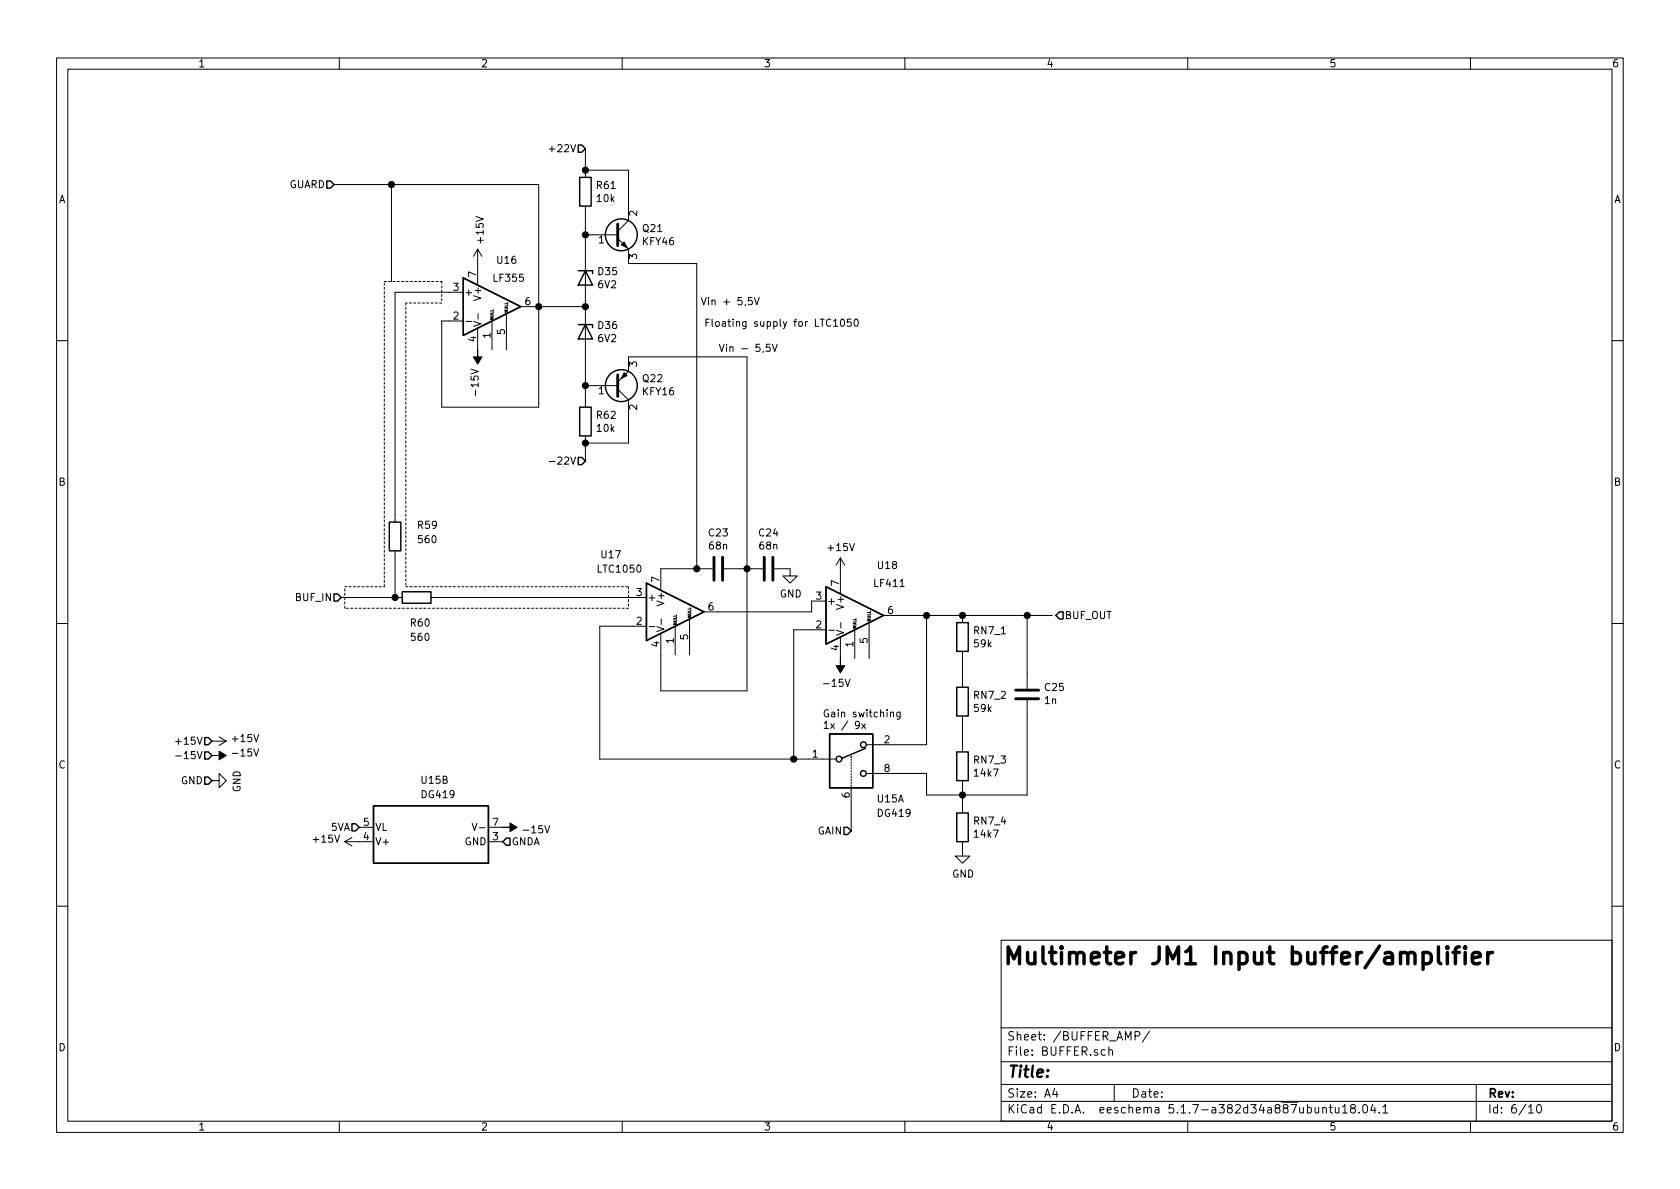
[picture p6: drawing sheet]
<svg xmlns="http://www.w3.org/2000/svg" width="297mm" height="210mm" viewBox="0 0 297 210" stroke-linecap="round" stroke-linejoin="round" font-family="sans-serif">
<g fill="none" stroke="#000" stroke-width=".18">
<path d="M10 10.3h277v189.9h-277zM12 12.2h273v186.1h-273zM60 10.3v1.9M110 10.3v1.9M160 10.3v1.9M210 10.3v1.9M260 10.3v1.9M59.1 32.6h36.1v39.4h-17.1v-15.2h3.8M69.2 32.6v17.2M97.1 26.4h1M103.5 26.3v5.1M103.5 36.4v35.6"/>
<path d="M103.5 30.1h7.6v8.9l-1.9 1.9M81.9 51.7h-12.1v40.6M82.4 56.8h1M83.7 56.8l1.3 .5-1.3 .4M84.5 44.1l-.8 1.2M84.5 44.1v6.3M84.5 58v3.8M84.5 44.1l.7 1.2M84.5 55.5v.9M87 56.8v5M89.5 55.5v6.3M92.1 54.2h11.4"/>
<path d="M103.5 41.5h5.7M109.2 42.2l1.9 1.9v2.5h12.1v54M133 52.6h-.6l-.1 .6 .2-.1 .5 .1v.6l-.2 .1-.5-.1M133.4 52.6l.4 1.3 .4-1.3M147.4 56.8l.4-.4v1.3M147.4 57.7h.7M148.8 56.5l.1-.1a.67 .67 0 0 1 .4 .7 .67 .67 0 0 1-.4 .6 .83 .83 0 0 1-.1-1.2zM150.5 56.4h-.6l-.1 .6 .2-.1 .4 .1 .1 .6-.2 .1-.5-.1M151.1 56.6l.2-.2a.67 .67 0 0 1 .5 .7 .67 .67 0 0 1-.5 .6l-.3-.5zM10 60.2h2M103.5 77.1v4.4M103.5 68.2h5.7"/>
<path d="M109.2 67.6l1.9-1.9v-2.6h21v59.1h-15.3v-10.2M109.2 68.8l1.9 1.9v7.7h-7.6M136.1 60.9h-.6v.6l.2-.1 .4 .1v.5l-.1 .1-.5-.1M136.6 60.9l.4 1.2 .4-1.2M285 60.2h2M69.8 97.4v8.3M97.1 81.6h1M148.6 98.7l-.8 1.2M148.6 98.7v6.3M148.6 98.7l.8 1.2M10 110.3h2M60.3 105.7h10.8"/>
<path d="M76.2 105.7h38.1M114.3 110.7h-8.3v23.5h41.7M114.8 110.8h1M116.1 110.8l1.3 .4-1.3 .5M116.9 109.4v1M119.4 110.7v5.1M121.9 109.5v6.3M126 100.6h-9.2v3.8M128 100.6h6.9M136.9 100.6h2.8v1.2h1.3l-1.3 1.3-1.3-1.3h1.3M146 111.4h-5.7v22.8M146 106.3h-2.5v1.9h-19"/>
<path d="M146.5 111.4h1M147.9 111.4l1.2 .5-1.2 .4M148.6 112.6v3.9M148.7 110.1v.9M151.1 111.4v5.1M153.7 110.1v6.4M156.2 108.8h29.9M163.8 108.8v22.9h-10.5M170.2 108.8v1.3M170.2 115.2v6.3M181.6 108.8v13M285 110.3h2"/>
<path d="M31.1 131.1h1M31.1 133.7h1M37.5 138h1.2v1.3l1.3-1.3-1.3-1.2v1.2M37.5 131.1h2.5M38.7 130.3l1.3 .8M40 131.1l-1.3 .7M150.5 133.7v.3M150.5 134.2v.3M150.5 134.7v.3M150.5 135.2v.3M150.5 135.8v.2M150.5 136.3v.2"/>
<path d="M150.5 136.8v.2M150.5 137.3v.2M150.5 137.8v.2M150.5 138.3v.3M150.5 138.8v8.1M151.9 128.1l-.2 .2h-.4l-.1-.2 .1-.4 .2-.1h.2l.2 .2a.97 .97 0 0 1-.2 1h-.4M152.4 128l.6 .8M153 128l-.6 .8M157.5 126.1l.1-.2 .3 .1 .1 .8M157.5 125.9v.9M159.2 125.9v1l-.3 .3-.3-.1M159.2 126l-.4-.1-.3 .3 .2 .5h.5"/>
<path d="M170.2 126.6v6.4M170.2 138v5.8M181.6 123.8v16.8h-17.8v-3.8h-10.5M61 148.8h5M61 148.8l1.2 .8M62.2 148.1l-1.2 .7M63.5 146.3h2.5M83.5 145.6l.4 1.3 .4-1.3M84.8 146.4h.9M86.4 148.8h2.5M86.4 146.3h2.5M170.2 148.8v2.6h1.2l-1.2 1.2-1.3-1.2h1.3"/>
<path d="M10 160.2h2M177 166.3h108v32h-108zM285 160.2h2M60 198.3v1.9M110 198.3v1.9M160 198.3v1.9M177 194.8h108M177 191.8h108M177 187.8h108M177 181.8h108M186.5 192.5l-.4 1h1M186.8 193v1"/>
<path d="M195.4 185.7l-.4-.1-.3 .3 .1 .6 .2 .1 .4-.1M196.1 185.7a.37 .37 0 0 1 .6 .1v.8M196.1 185.1v1.5M197 191.8v3M200.7 183.2l.7-.1 .1-.2v-.3l-.2-.2h-.6v1.5M203.3 182.3l-1.3 2M210 198.3v1.9M233.9 196v-.1a.37 .37 0 0 1 .6 .1v.8M233.9 195.8v1M235 195.8h.6M235.2 195.3v1.3l.4 .2M236.1 195.8v.9l.4 .1 .2-.1"/>
<path d="M236.7 195.8v1M237.4 195.8l.4-.5v1.5M237.4 196.8h.8M239.1 196l-.2-.2-.1-.2 .3-.3h.3l.2 .3v.2l-.7 .2a.48 .48 0 0 0 0 .7l.2 .1 .5-.1a.48 .48 0 0 0-.2-.7M240.3 196.7v.1M241.1 195.5l.3-.2a.94 .94 0 0 1 0 1.5l-.4-.3-.1-.6zM242.7 195.2l-.3 1.1h.9M243.1 195.8v1M243.9 196.7v.1M244.5 195.8l.4-.5v1.5M244.5 196.8h.9M260 198.3v1.9"/>
<path d="M261 191.8v6.5M270.3 195.8l.4-.5v1.5M270.3 196.8h.8M271.8 195.5l.4-.2a.94 .94 0 0 1 0 1.5 .79 .79 0 0 1-.4-1.3z"/>
</g>
<g fill="none" stroke="#000" stroke-width=".25">
<path d="M57.8 32h.6l.7 .6-.7 .7h-.6zM102.2 25.6h.7l.6 .7-.6 .6h-.7zM102.5 31.4h2v5h-2zM81.9 49.1l10.2 5.1-10.2 5.1zM102.2 57.4h2.6v.5M102.2 47.9h2.6v.5M103.5 57.4l1.3 2.5h-2.6zM103.5 47.9l1.3 2.5h-2.6zM102.5 72h2v5.1h-2zM68.8 92.3h2.1v5.1h-2.1zM102.2 80.9h.7l.6 .6-.6 .7h-.7zM59.1 105h.6l.6 .7-.6 .6h-.6z"/>
<path d="M71.1 104.6h5.1v2.1h-5.1zM114.3 103.1l10.2 5.1-10.2 5.1zM146 103.8l10.2 5-10.2 5.1zM169.2 110.1h2v5.1h-2zM186.7 108.8l.6-.6h.7v1.3h-.7zM36.2 137.4h.6l.7 .6-.7 .7h-.6zM36.2 130.4h.6l.7 .7-.7 .6h-.6zM36.2 133h.6l.7 .6-.7 .6h-.6zM146.7 129.8h7.6v9.5h-7.6zM153 132.3l-4.2 1.8M169.2 133h2v5h-2zM169.2 121.5h2v5.1h-2z"/>
<path d="M62.2 145.7h.7l.6 .6-.6 .6h-.7zM66 142.5h20.4v10.1h-20.4zM89.5 148.2h.7v1.3h-.7l-.6-.7zM149.2 146.3h.7l.6 .6-.6 .7h-.7zM169.2 143.8h2v5h-2z"/>
<circle cx="109.9" cy="41.5" r="2.82"/>
<circle cx="109.9" cy="68.2" r="2.82"/>
<circle cx="148.3" cy="134.2" r=".51"/>
<circle cx="152.7" cy="136.8" r=".51"/>
<circle cx="152.7" cy="131.7" r=".51"/>
</g>
<path d="M109.2 39.6v3.8M109.2 66.3v3.8M126.2 98.5v4.1M127.8 98.5v4.1M135.1 98.5v4.1M136.7 98.5v4.1M179.6 122h4M179.6 123.6h4" fill="none" stroke="#000" stroke-width=".51"/>
<path d="M109.9 43.3l.5-.5 .5 1zM84.5 61.8v1.3h.7l-.7 1.3-.8-1.3h.8zM110.4 65.9l.5 .5-1 .5zM148.6 116.5v1.2h.8l-.8 1.3-.8-1.3h.8zM37.5 133.6h1.2v-.8l1.3 .8-1.3 .8v-.8zM88.9 146.3h1.3v-.8l1.2 .8-1.2 .8v-.8z" fill="#000" stroke="#000" stroke-width=".18"/>
<path d="M67.9 49.8h10.2M71.8 53.6v50.2M78.1 49.8v3.8M78.1 53.6h-6.3M61 107.6v-3.8M61 103.8h6.9M67.9 103.8v-54M71.8 103.8h39.3M111.1 107.6h-50.1M111.1 103.8v3.8" fill="none" stroke="#000" stroke-width=".18" stroke-dasharray=".4 .4"/>
<path d="M251.6 168.6a.96 .96 0 0 1 1.3 .1l.2 .3v.8l-.2 .3a.96 .96 0 0 1-1.3 .2M254.3 167.4v2.6l.2 .3 .3 .1M255.9 167.4l-.1 .2 .1 .1 .2-.1-.2-.2v.3M255.9 168.4v2M256.9 168.4h1.1M258 167.4l-.5 .2-.2 .3v2.5M259.1 167.4l-.2 .2 .2 .1 .1-.1-.1-.2v.3M259.1 168.4v2M260.3 169.4l1.4-.3-.1-.5-.3-.2h-.5l-.3 .2-.2 .3v1.1l.2 .3 .3 .1h.5l.3-.1M263 168.4v2M263.9 168.4a.77 .77 0 0 0-.9 .6" fill="none" stroke="#000" stroke-width=".61"/>
<g fill="#000" stroke="#000" stroke-width=".25">
<circle cx="69.2" cy="32.6" r=".51"/>
<circle cx="103.5" cy="30.1" r=".51"/>
<circle cx="95.3" cy="54.2" r=".51"/>
<circle cx="103.5" cy="54.2" r=".51"/>
<circle cx="103.5" cy="41.5" r=".51"/>
<circle cx="103.5" cy="68.2" r=".51"/>
<circle cx="103.5" cy="78.4" r=".51"/>
<circle cx="69.9" cy="105.7" r=".51"/>
<circle cx="123.2" cy="100.6" r=".51"/>
<circle cx="132.1" cy="100.6" r=".51"/>
<circle cx="163.8" cy="108.8" r=".51"/>
<circle cx="170.2" cy="108.8" r=".51"/>
<circle cx="181.6" cy="108.8" r=".51"/>
<circle cx="140.3" cy="134.2" r=".51"/>
<circle cx="170.2" cy="140.6" r=".51"/>
</g>
<text font-size="4.2" x="177.2" y="170.6">Multimeter JM1 Input buffer/amplifier</text>
<text font-size="2.8" x="178" y="190.5">Title:</text>
<g font-size="2.1">
<text x="178" y="184">Sheet: /BUFFER_AMP/</text>
<text x="178" y="186.7">File: BUFFER.sch</text>
<text x="178" y="196.9">KiCad E.D.A. eeschema 5.1.7-a382d34a887ubuntu18.04.1</text>
<text x="178" y="194.1">Size: A4</text>
<text x="200" y="194.1">Date:</text>
<text x="263" y="194.1">Rev:</text>
<text x="263" y="196.9">Id: 6/10</text>
</g>
<g font-size="1.8">
<text x="35" y="11.9">1</text>
<text x="85" y="11.9">2</text>
<text x="135" y="11.9">3</text>
<text x="185" y="11.9">4</text>
<text x="235" y="11.9">5</text>
<text x="285" y="11.9">6</text>
<text x="97.8" y="26.9">+22V</text>
<text x="10.4" y="35.9">A</text>
<text x="51.1" y="33.3">GUARD</text>
<text x="105.6" y="33.4">R61</text>
<text x="105.6" y="35.7">10k</text>
<text x="285.4" y="35.9">A</text>
<text x="112.6" y="38.2" transform="rotate(-90 112.6 38.2)">2</text>
<text x="113.7" y="41">Q21</text>
<text x="85.5" y="42.8" transform="rotate(-90 85.5 42.8)">+15V</text>
<text x="88" y="46.7">U16</text>
<text x="105.9" y="43">1</text>
<text x="112.6" y="45.8" transform="rotate(-90 112.6 45.8)">3</text>
<text x="113.7" y="43.4">KFY46</text>
<text x="80.2" y="51.4">3</text>
<text x="82" y="52.3">+</text>
<text x="84.2" y="49" transform="rotate(-90 84.2 49)">7</text>
<text x="85.1" y="52.8" transform="rotate(-90 85.1 52.8)">V+</text>
<text x="87.4" y="49.8">LF355</text>
<text x="92.9" y="54">6</text>
<text x="105.8" y="51">6V2</text>
<text x="105.8" y="48.7">D35</text>
<text x="123.8" y="54">Vin + 5,5V</text>
<text x="80.2" y="56.5">2</text>
<text x="86.7" y="59.8" transform="rotate(-90 86.7 59.8)">1</text>
<text x="89.3" y="59.2" transform="rotate(-90 89.3 59.2)">5</text>
<text x="105.8" y="58.2">D36</text>
<text x="124.5" y="57.8">Floating supply for LTC1050</text>
<text x="84.2" y="60.4" transform="rotate(-90 84.2 60.4)">4</text>
<text x="105.8" y="60.5">6V2</text>
<text x="112.6" y="64.9" transform="rotate(-90 112.6 64.9)">3</text>
<text x="127" y="62.2">Vin - 5,5V</text>
<text x="84.6" y="69.6" transform="rotate(-90 84.6 69.6)">-15V</text>
<text x="105.9" y="69.7">1</text>
<text x="113.7" y="69.9">KFY16</text>
<text x="113.7" y="67.6">Q22</text>
<text x="105.6" y="74.1">R62</text>
<text x="105.6" y="76.4">10k</text>
<text x="112.6" y="72.5" transform="rotate(-90 112.6 72.5)">2</text>
<text x="98.2" y="82.2">-22V</text>
<text x="10.4" y="85.9">B</text>
<text x="285.4" y="85.9">B</text>
<text x="73.9" y="93.5">R59</text>
<text x="125.4" y="94.9">C23</text>
<text x="134.3" y="94.9">C24</text>
<text x="74.1" y="96.1">560</text>
<text x="105.8" y="101.3">LTC1050</text>
<text x="106.4" y="98.7">U17</text>
<text x="125.5" y="97.2">68n</text>
<text x="134.4" y="97.2">68n</text>
<text x="146.6" y="97.5">+15V</text>
<text x="155.3" y="100.6">U18</text>
<text x="52.4" y="106.3">BUF_IN</text>
<text x="112.5" y="105.4">3</text>
<text x="114.4" y="106.3">+</text>
<text x="116.6" y="103" transform="rotate(-90 116.6 103)">7</text>
<text x="117.5" y="106.7" transform="rotate(-90 117.5 106.7)">V+</text>
<text x="125.2" y="107.9">6</text>
<text x="137.9" y="105.7">GND</text>
<text x="144.3" y="106">3</text>
<text x="146.2" y="106.9">+</text>
<text x="148.3" y="103.6" transform="rotate(-90 148.3 103.6)">7</text>
<text x="149.2" y="107.4" transform="rotate(-90 149.2 107.4)">V+</text>
<text x="154.7" y="103.8">LF411</text>
<text x="72.7" y="110.8">R60</text>
<text x="72.8" y="113.3">560</text>
<text x="112.5" y="110.5">2</text>
<text x="119.1" y="113.8" transform="rotate(-90 119.1 113.8)">1</text>
<text x="121.7" y="113.1" transform="rotate(-90 121.7 113.1)">5</text>
<text x="144.3" y="111.1">2</text>
<text x="153.4" y="113.8" transform="rotate(-90 153.4 113.8)">5</text>
<text x="157" y="108.6">6</text>
<text x="172.3" y="112.2">RN7_1</text>
<text x="188.2" y="109.5">BUF_OUT</text>
<text x="116.6" y="114.4" transform="rotate(-90 116.6 114.4)">4</text>
<text x="148.3" y="115" transform="rotate(-90 148.3 115)">4</text>
<text x="150.9" y="114.4" transform="rotate(-90 150.9 114.4)">1</text>
<text x="172.3" y="114.5">59k</text>
<text x="146" y="121.5">-15V</text>
<text x="172.3" y="123.6">RN7_2</text>
<text x="172.3" y="125.9">59k</text>
<text x="184.8" y="124.5">1n</text>
<text x="184.8" y="122.2">C25</text>
<text x="31.7" y="131.7">+15V</text>
<text x="41.2" y="131.2">+15V</text>
<text x="145.4" y="126.8">Gain switching</text>
<text x="145.4" y="128.9">1x / 9x</text>
<text x="156.4" y="131.4">2</text>
<text x="10.4" y="135.9">C</text>
<text x="32.2" y="134.2">-15V</text>
<text x="41.5" y="133.8">-15V</text>
<text x="143.7" y="134">1</text>
<text x="156.4" y="136.5">8</text>
<text x="172.3" y="135">RN7_3</text>
<text x="172.4" y="137.3">14k7</text>
<text x="285.4" y="135.9">C</text>
<text x="32" y="138.7">GND</text>
<text x="42.5" y="140.1" transform="rotate(-90 42.5 140.1)">GND</text>
<text x="74.6" y="138.6">U15B</text>
<text x="74.7" y="141.1">DG419</text>
<text x="150.2" y="141.1" transform="rotate(-90 150.2 141.1)">6</text>
<text x="155.2" y="141.9">U15A</text>
<text x="55.5" y="149">+15V</text>
<text x="58.5" y="146.9">5VA</text>
<text x="64.3" y="148.6">4</text>
<text x="64.3" y="146">5</text>
<text x="66.3" y="149.5">V+</text>
<text x="66.3" y="146.9">VL</text>
<text x="82.2" y="149.5">GND</text>
<text x="87.1" y="148.6">3</text>
<text x="87.1" y="146">7</text>
<text x="90.4" y="149.5">GNDA</text>
<text x="92.9" y="147.4">-15V</text>
<text x="144.6" y="147.6">GAIN</text>
<text x="155.3" y="144.4">DG419</text>
<text x="172.3" y="145.8">RN7_4</text>
<text x="172.4" y="148.1">14k7</text>
<text x="168.4" y="155.2">GND</text>
<text x="10.4" y="185.9">D</text>
<text x="285.4" y="185.9">D</text>
<text x="35" y="199.9">1</text>
<text x="85" y="199.9">2</text>
<text x="135" y="199.9">3</text>
<text x="185" y="199.9">4</text>
<text x="235" y="199.9">5</text>
<text x="285" y="199.9">6</text>
</g>
<g font-size=".7">
<text x="87.2" y="56.6" transform="rotate(-90 87.2 56.6)">NULL</text>
<text x="89.8" y="55.4" transform="rotate(-90 89.8 55.4)">NULL</text>
<text x="119.6" y="110.6" transform="rotate(-90 119.6 110.6)">NULL</text>
<text x="122.2" y="109.3" transform="rotate(-90 122.2 109.3)">NULL</text>
<text x="151.4" y="111.2" transform="rotate(-90 151.4 111.2)">NULL</text>
<text x="153.9" y="110" transform="rotate(-90 153.9 110)">NULL</text>
</g>
</svg>
